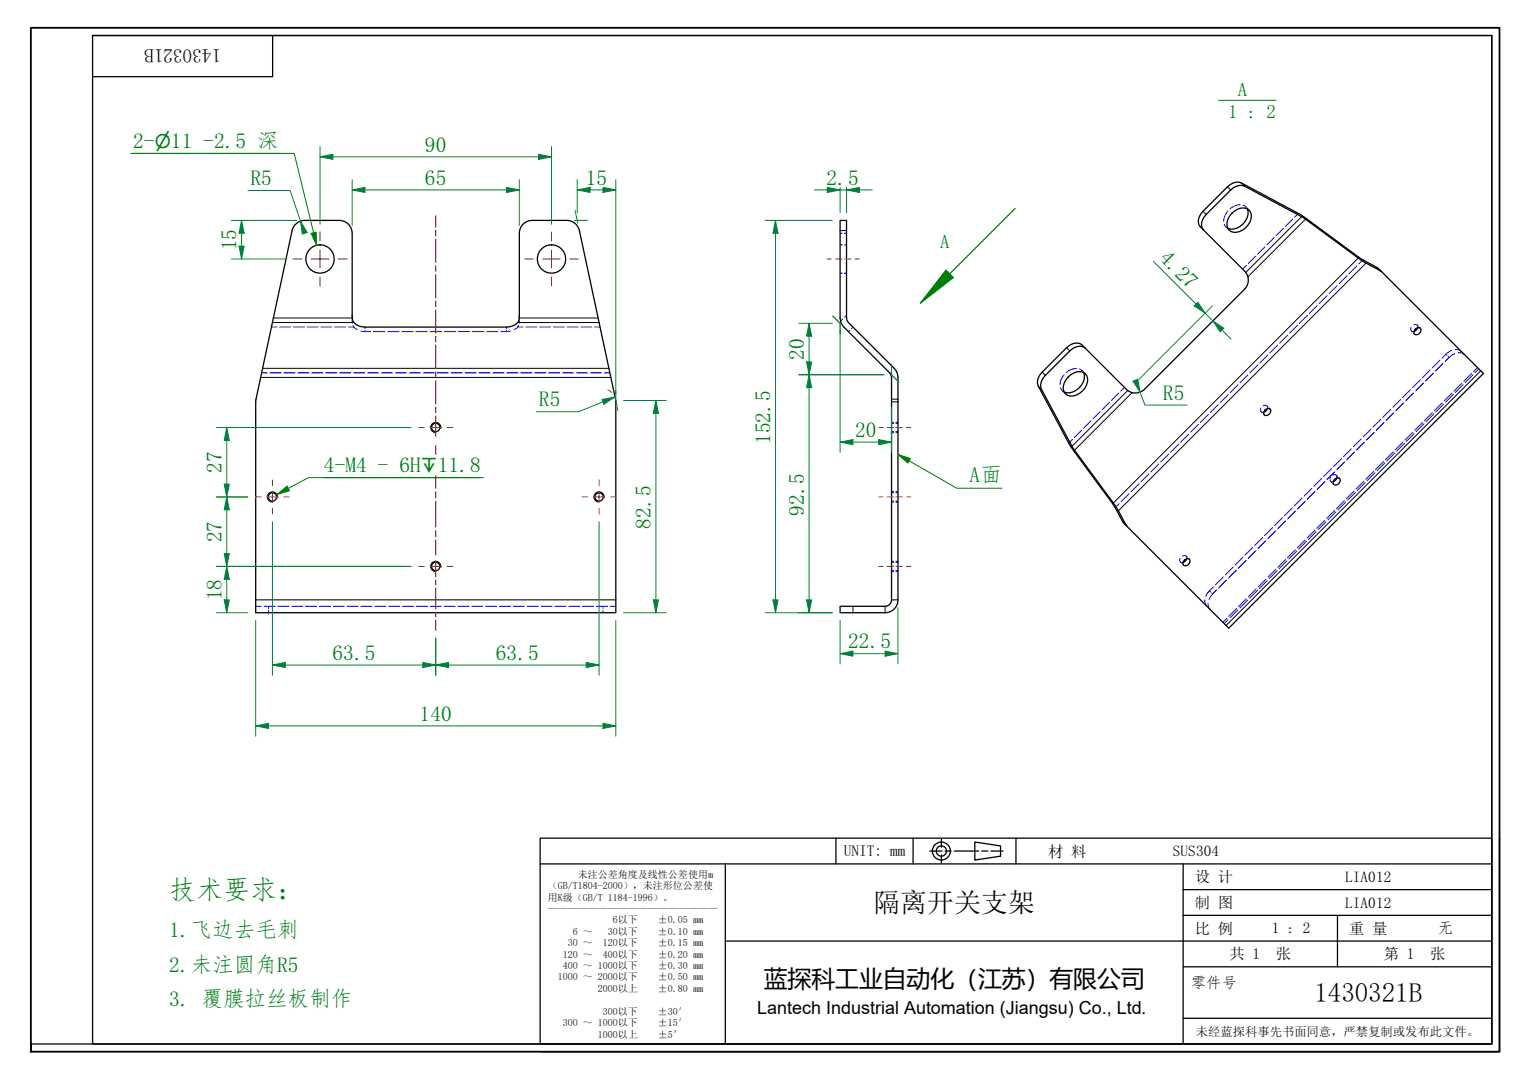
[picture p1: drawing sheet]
<svg xmlns="http://www.w3.org/2000/svg" width="297mm" height="210mm" viewBox="0 0 297 210" stroke-linecap="round" stroke-linejoin="round" font-family="sans-serif">
<g fill="none" stroke="#00f" stroke-width=".19">
<path d="M241.1 39.8a2.91 2.91 0 0 0-2 .8M241.6 39.9l.6 .3 .3 .4M163.3 47.6h.4M163.3 53.1h.4M164.1 47.6h.5M164.1 53.1h.5M238 43.5l.3 .6 .4 .3M238.3 44.1l.2 .2M238.7 41a2.93 2.93 0 0 0-.8 2M238.7 44.5l.2 .2M242.2 40.2l.2 .2M242.6 40.6l.2 .2"/>
<path d="M68.5 62.1v.7M68.5 61.3v.4M68.6 63.2l.2 .4 .6 .5M70.2 64.4l1.9 .1M72.6 64.5h2.2M75.4 64.5h2.2M78.1 64.5h2.2M80.9 64.5h2.2M83.6 64.5h2.2M86.4 64.5h2.2M89.1 64.5h2.2M91.9 64.5h2.2"/>
<path d="M94.6 64.5h2.2M99.3 64.4l-1.9 .1M100.8 63.2l-.2 .4-.6 .5M101 62.1l-.1 .7M101 61.3v.4M165.2 64.2l-.3 .3M165.8 63.6l-.3 .3M206.2 75.4l.3 .5 .4 .3M206.5 75.9l.2 .2M206.9 72.8a2.88 2.88 0 0 0-.8 2M206.9 76.3l.2 .3M209.3 71.6a2.88 2.88 0 0 0-2 .8"/>
<path d="M209.8 71.7l.5 .3 .3 .4M210.4 72l.2 .2M210.8 72.5l.2 .2M245.1 79.3l-.1 .4 .1 .3 .6 .1M245.6 78.9l.4-.2 .3 .1 .1 .6M246.3 78.9l.2 .2M246.7 79.3l.2 .2M270.4 79.6l-1.6 1.5M272.3 77.7l-1.6 1.5M272.9 78.3l-1.5 1.5M274.2 75.7l-1.5 1.6M274.3 63.6l-.1 .4 .1 .3 .6 .1"/>
<path d="M274.4 64.3l.2 .2M274.8 64.7l.2 .2M274.8 63.2l.4-.2 .3 .1 .1 .6M274.8 76.4l-1.5 1.5M275.5 63.2l.2 .2M275.9 63.6l.2 .2M276.1 73.8l-1.5 1.6M276.7 74.4l-1.5 1.6M278 71.9l-1.5 1.5M278.6 72.5l-1.5 1.6M279.9 70l-1.5 1.5M280.6 70.6l-1.6 1.5"/>
<path d="M280.6 78.6l-1.5 1.5M282.2 68.1a4.5 4.5 0 0 0-1.9 1.5M282.5 76.7l-1.5 1.5M282.8 68.7a4.5 4.5 0 0 0-1.9 1.5M282.9 68l.8 .1 .4 .2M283.5 68.6l.8 .1 .4 .2M284.4 74.8l-1.5 1.5M286.3 72.8l-1.5 1.6M287.5 71.7l-.8 .8M173.3 82.3h.4M173.3 83.9h.4M173.3 82.1h.4"/>
<path d="M173.3 84.1h.4M173.3 95.8h.4M173.3 97.4h.4M173.3 95.6h.4M173.3 97.6h.4M174.1 82.3h.5M174.1 83.9h.5M174.1 82.1h.5M174.1 84.1h.5M174.1 95.8h.5M174.1 97.4h.5M174.1 95.6h.5"/>
<path d="M174.1 97.6h.5M245.2 80l.2 .2M245.6 80.4l.2 .2M251.2 98.7l-1.5 1.5M251.8 99.3l-1.5 1.6M253.1 96.8l-1.5 1.5M253.7 97.4l-1.5 1.6M255 94.9l-1.5 1.5M255.7 95.5l-1.6 1.5M257 93l-1.6 1.5M257.6 93.6l-1.6 1.5M258.6 92.8l-.1 .4 .1 .3 .6 .1"/>
<path d="M258.7 93.5l.2 .2M258.9 91.1l-1.6 1.5M259.1 93.9l.2 .2M259.1 92.4l.4-.2 .3 .1 .1 .6M259.5 91.7l-1.5 1.5M259.7 99.5l-1.5 1.5M259.8 92.4l.2 .2M260.2 92.8l.2 .2M260.8 89.1l-1.6 1.6M261.4 89.8l-1.5 1.5M261.6 97.6l-1.5 1.5M262.7 87.2l-1.5 1.6"/>
<path d="M263.3 87.9l-1.5 1.5M263.5 95.7l-1.5 1.5M264.6 85.3l-1.5 1.5M265.2 85.9l-1.5 1.6M265.4 93.8l-1.5 1.5M266.5 83.4l-1.5 1.5M267.1 84l-1.5 1.6M267.3 91.9l-1.5 1.5M268.4 81.5l-1.5 1.5M269.1 82.1l-1.6 1.5M269.2 90l-1.5 1.5M271 80.2l-1.6 1.5"/>
<path d="M271.1 88.1l-1.5 1.5M273 86.2l-1.5 1.5M274.9 84.3l-1.5 1.5M276.8 82.4l-1.5 1.5M278.7 80.5l-1.5 1.5M49.7 117.8h1.1M51.3 117.8h2.2M54 117.8h2.2M56.7 117.8h2.2M59.4 117.8h2.2M62.1 117.8h2.1M64.8 117.8h2.1"/>
<path d="M67.5 117.8h2.1M70.2 117.8h2.1M72.9 117.8h2.1M75.6 117.8h2.1M78.2 117.8h2.2M80.9 117.8h2.2M83.6 117.8h2.2M86.3 117.8h2.2M89 117.8h2.2M91.7 117.8h2.2M94.4 117.8h2.2M97.1 117.8h2.1"/>
<path d="M99.8 117.8h2.1M102.5 117.8h2.1M105.2 117.8h2.1M107.9 117.8h2.1M110.6 117.8h2.1M113.2 117.8h2.2M115.9 117.8h2.2M118.6 117.8h1.1M173.3 109.3h.4M173.3 110.9h.4M173.3 109.1h.4M173.3 111.1h.4"/>
<path d="M174.1 109.3h.5M174.1 110.9h.5M174.1 109.1h.5M174.1 111.1h.5M229.4 108.5l-.1 .4 .1 .3 .6 .1M229.4 109.2l.3 .2M229.9 109.6l.2 .2M229.9 108.1l.4-.2 .3 .1 .1 .6M230.6 108.1l.2 .2M231 108.5l.2 .2M234.2 116.6l.1 .8 .3 .4M234.9 117.2l.1 .9 .2 .3"/>
<path d="M235.9 114a4.6 4.6 0 0 0-1.5 1.9M236.5 114.7a4.5 4.5 0 0 0-1.5 1.8M237.8 112.1l-1.5 1.6M238.4 112.7l-1.5 1.6M239.7 110.2l-1.5 1.5M240.3 110.8l-1.5 1.6M240.6 118.5l-1.5 1.6M241.6 108.3l-1.5 1.5M242.3 108.9l-1.6 1.5M242.6 116.6l-1.6 1.6M243.5 106.4l-1.5 1.5M244.2 107l-1.6 1.5"/>
<path d="M244.5 114.7l-1.6 1.6M245.5 104.5l-1.6 1.5M246.1 105.1l-1.5 1.5M246.4 112.8l-1.6 1.6M247.4 102.5l-1.6 1.6M248 103.2l-1.5 1.5M248.3 110.9l-1.6 1.5M249.3 100.6l-1.5 1.6M249.9 101.3l-1.5 1.5M250.2 109l-1.6 1.5M252.1 107.1l-1.6 1.5M254 105.2l-1.5 1.5"/>
<path d="M255.9 103.3l-1.5 1.5M257.8 101.4l-1.5 1.5M238.7 120.4l-.7 .8"/>
</g>
<g fill="none" stroke="#00f" stroke-width=".19">
<path d="M163.3 45.3h.4M164.1 45.3h.5M242.3 51.6l-.7 .7M244.1 49.8l-1.4 1.4M245.9 48l-1.4 1.4M247.7 46.2l-1.4 1.4M249.5 44.4l-1.4 1.4M251.3 42.6l-1.4 1.4M252.4 41.5l-.7 .7M253.8 42.6h.1M253.9 42.5h.1M256.1 59.4l-1.6 1.5"/>
<path d="M258 57.4l-1.5 1.6M259.9 55.5l-1.5 1.6M261.8 53.6l-1.5 1.5M263.8 51.7l-1.6 1.5M264.1 50.1l-.1 .1M264.2 50l-.1 .1M264.9 50.5l-.7 .8M50.9 72.5h1M52.5 72.5h2.1M52.8 63.6h1M54.4 63.6h2.1M55.2 72.5h2.2"/>
<path d="M57 63.6h2.2M57.9 72.5h2.2M59.7 63.6h2.1M60.6 72.5h2.2M62.4 63.6h2.1M63.3 72.5h2.2M65.1 63.6h2.1M66 72.5h2.2M67.7 63.6h1.1M68.7 72.5h2.2M71 63.6v.3M71 64.2v.3"/>
<path d="M71.4 72.5h2.2M74.1 72.5h2.2M76.9 72.5h2.1M79.6 72.5h2.1M82.3 72.5h2.1M85 72.5h2.1M87.7 72.5h2.2M90.4 72.5h2.2M93.1 72.5h2.2M95.8 72.5h2.2M98.5 63.6v.3M98.5 64.2v.3"/>
<path d="M98.5 72.5h2.2M100.6 63.6h1.1M101.2 72.5h2.2M102.2 63.6h2.2M103.9 72.5h2.2M104.9 63.6h2.1M106.6 72.5h2.2M107.6 63.6h2.1M109.4 72.5h2.1M110.2 63.6h2.2M112.1 72.5h2.1M112.9 63.6h2.1"/>
<path d="M114.8 72.5h2.1M115.6 63.6h1.1M117.5 72.5h1.1M163.8 62.1l-.4 .3M164.6 61.3l-.4 .4M213.9 80l-1.4 1.4M215.7 78.2l-1.4 1.4M217.5 76.4l-1.4 1.4M218.6 75.3l-.7 .7M236.8 78.6l-1.5 1.6M238.7 76.7l-1.5 1.5M240.7 74.8l-1.6 1.5"/>
<path d="M242.6 72.8l-1.5 1.6M244.5 70.9l-1.5 1.6M246.4 69l-1.5 1.5M248.4 67.1l-1.6 1.5M250.3 65.1l-1.5 1.6M252.2 63.2l-1.5 1.6M254.1 61.3l-1.5 1.5M280.4 78.3l-1.6 1.5M281.1 68.8l.2 .2M281.5 69.3l.2 .2M282.3 76.4l-1.6 1.5M284.2 74.5l-1.5 1.5"/>
<path d="M286.1 72.6l-1.5 1.5M287.2 71.4l-.7 .8M208.5 85.4l-.7 .7M208.8 87.6h-.1M208.9 87.5l-.1 .1M210.3 83.6l-1.5 1.4M212.1 81.8l-1.4 1.4M216.3 97.8v.1M216.4 97.8h.1M217.6 97.9l-.8 .8M219.5 96l-1.6 1.5M221.4 94l-1.5 1.6"/>
<path d="M223.3 92.1l-1.5 1.5M225.3 90.2l-1.6 1.5M227.2 88.3l-1.6 1.5M229.1 86.3l-1.5 1.6M231 84.4l-1.5 1.5M233 82.5l-1.6 1.5M234.9 80.6l-1.6 1.5M259.4 99.2l-1.5 1.6M261.3 97.3l-1.5 1.6M263.2 95.4l-1.5 1.6M265.1 93.5l-1.5 1.6M267 91.6l-1.5 1.6"/>
<path d="M268.9 89.7l-1.5 1.5M270.9 87.8l-1.6 1.5M272.8 85.9l-1.6 1.5M274.7 84l-1.6 1.5M276.6 82.1l-1.6 1.5M278.5 80.2l-1.6 1.5M52.2 117.8v.5M52.2 118.7v.4M117.2 117.8v.5M117.2 118.7v.4M235.1 114.8l.2 .2M235.5 115.2l.2 .2"/>
<path d="M240.4 118.3l-1.5 1.5M242.3 116.4l-1.5 1.5M244.2 114.5l-1.5 1.5M246.1 112.6l-1.5 1.5M248 110.7l-1.5 1.5M249.9 108.8l-1.5 1.5M251.8 106.9l-1.5 1.5M253.7 105l-1.5 1.5M255.6 103.1l-1.5 1.5M257.5 101.1l-1.5 1.6M238.5 120.2l-.8 .7"/>
</g>
<g fill="none" stroke="#000" stroke-width=".25">
<path d="M57.7 43.4l1-.5 .5-.1h6.8a2.5 2.5 0 0 1 2.5 2.5v16a1.93 1.93 0 0 0 1.8 2.2l28.2 .1a2.24 2.24 0 0 0 2.4-1.5l.1-16.8a2.5 2.5 0 0 1 2.5-2.5h6.7a2.5 2.5 0 0 1 2.4 2l7.1 33.1v41.2h-70v-41.2l7.1-33.1 .2-.5zM163.3 42.8h1.3l.1 19.5 9.1 9.3 .7 1.1 .1 43.9a2.5 2.5 0 0 1-2.5 2.5h-8.8v-1.3h8.8a1.25 1.25 0 0 0 1.2-1.2v-43.2l-.4-.9-8.9-8.9-.6-1.2zM234 44.7a2.23 2.23 0 0 1 .5-3l4.7-4.8a2.54 2.54 0 0 1 2.8-.7l11.4 6.1 11.2 8.2 4 2.3-.9-.8-3.5-2-11.3-8.2-11.6-6.2a2.37 2.37 0 0 0-2.7 .7l-4.7 4.8a2.23 2.23 0 0 0-.6 3l8.6 8.6a2.5 2.5 0 0 1 0 3.5l-19.4 19.5a2.51 2.51 0 0 1-3.5 0l-8.6-8.6a2.23 2.23 0 0 0-3.1 .5l-4.7 4.7a2.54 2.54 0 0 0-.8 2.8l6.2 11.5 8.3 11.3 2 3.5 .8 .9-2.3-4-8.2-11.2-6.1-11.4a2.37 2.37 0 0 1 .7-2.7l4.8-4.8a2.23 2.23 0 0 1 3-.5M239.5 41.4a2.46 2.46 0 0 1 3.3-.6 2.46 2.46 0 0 1-.5 3.4 2.45 2.45 0 0 1-3.4 .5 2.46 2.46 0 0 1 .6-3.3zM242.5 40.6a3.1 3.1 0 0 1-3.8 3.8M268.6 52.8l19.8 19.8-49.5 49.5-19.8-19.8M207.7 73.2a2.45 2.45 0 0 1 3.3-.5 2.45 2.45 0 0 1-.6 3.3 2.45 2.45 0 0 1-3.3 .6 2.45 2.45 0 0 1 .6-3.4zM210.6 72.4a3.1 3.1 0 0 1-3.7 3.8M245.9 79.7l.4-.3 .6 .1a.82 .82 0 0 1-.1 1 .82 .82 0 0 1-1.1 .1l-.1-.3zM246.4 79.4l-.1 .3-.6 .4M275.1 64l.4-.3 .6 .1a.82 .82 0 0 1-.1 1 .82 .82 0 0 1-1.1 .1v-.6zM275.6 63.7l-.2 .3-.5 .4"/>
<path d="M259.4 93.2l.7-.3 .3 .1a.82 .82 0 0 1-.1 1 .82 .82 0 0 1-1.1 .1v-.6zM259.9 92.9l-.2 .3-.5 .4M230.2 108.9l.4-.3 .6 .1a.82 .82 0 0 1-.1 1 .82 .82 0 0 1-1.1 .1v-.6zM230.7 108.6l-.2 .3-.5 .4"/>
<circle cx="62.2" cy="50.3" r="2.75"/>
<circle cx="107.2" cy="50.3" r="2.75"/>
<circle cx="53" cy="96.6" r=".81"/>
<circle cx="84.7" cy="83.1" r=".81"/>
<circle cx="116.5" cy="96.6" r=".81"/>
<circle cx="84.7" cy="110.1" r=".81"/>
</g>
<g fill="none" stroke="#000" stroke-width=".19">
<path d="M238.6 36.3l.6 .6M241.3 35.6l.7 .6M163.3 44.8h1.3M233.9 41.1l.6 .6M253 42.1l-10.8 10.9M253.8 42.6l-11.2 11.2M264 50.2l-47.6 47.6M265.6 51.1l-48.2 48.2M267.7 52l.6 .6M50.7 73.4h68.1M51 71.6h67.4M53 62.7h15.8"/>
<path d="M53.1 61.8h15.4M100.6 62.7h15.9M100.9 61.8h15.4M173.3 78.1h1.3M173.3 77.6h1.3M201.8 75.1l.7 .6M202.6 72.3l.6 .7M207.3 67.6l.7 .6M219.2 75.9l-10.8 10.8M220.1 76.3l-11.2 11.2M287.8 72.1l-49.5 49.5M53.9 96.8a1 1 0 0 0-.8-1.2 1 1 0 0 0-1.1 .8 1 1 0 0 0 .8 1.2"/>
<path d="M85.7 83.3a1 1 0 0 0-.8-1.2 1 1 0 0 0-1.2 .8 1 1 0 0 0 .8 1.2M117.4 96.8a1 1 0 0 0-.8-1.2 1 1 0 0 0-1.1 .8 1 1 0 0 0 .8 1.2M49.7 116.6h70M85.7 110.3a1 1 0 0 0-.8-1.2 1 1 0 0 0-1.2 .8 1 1 0 0 0 .8 1.2M165.8 117.8v1.3M172.1 117.8v1.3M173.3 116.6h1.3M218.3 101.4l.6 .6"/>
</g>
<path d="M236.9 19.5h11.2" fill="none" stroke="#008000" stroke-width=".19"/>
<path d="M184.6 53.2l-5.6 5.7" fill="none" stroke="#008000" stroke-width=".25"/>
<path d="M183.9 52.5l1.4 1.4-6.3 5z" fill="#008000"/>
<path d="M183.9 52.5l1.4 1.4-6.3 5zM197.3 40.5l-12.7 12.7" fill="none" stroke="#008000" stroke-width=".25"/>
<path d="M6 204.4v-1.5v1.5M6 202.9v-197.5h285.5v199h-285.5" fill="none" stroke="#000" stroke-width=".35"/>
<path d="M18 6.9h272v196h-272zM18 6.9h272M53 6.9v8h-35M290 6.9v196h-284" fill="none" stroke="#000" stroke-width=".25"/>
<g fill="none" stroke="#000" stroke-width=".25">
<path d="M105 162.9h185v40h-185zM105 167.9h185M141 167.9v35M162.5 162.9v5M177.5 162.9v5M180.8 165.4h2.3M183 163.2v1.5M183 166.2v1.5M183.7 165.4h1.2M185.5 165.4h4.8M189.5 163.7l5 .7v2l-5 .8zM190.8 165.4h1.2"/>
<path d="M192.6 165.4h2.4M197.5 162.9v5M230 167.9v35M230 177.9h60M230 172.9h60M260 177.9v10M291.5 162.9v41.5h-186.5M141 182.9h149M230 197.9h60M230 187.9h60"/>
<circle cx="183" cy="165.4" r="1.75"/>
<circle cx="183" cy="165.4" r="1"/>
</g>
<g fill="none" stroke="#f00" stroke-width=".19">
<path d="M57 50.3h1.7M60.5 50.3h3.5M62.2 45.1v1.7M62.2 48.6v3.5M62.2 53.8v1.8M65.7 50.3h1.8M84.7 41.9v2.3M84.7 44.8v1.1M84.7 46.5v4.6M84.7 51.6v1.2M84.7 53.3v4.6M84.7 58.5v1.1"/>
<path d="M102 50.3h1.7M105.5 50.3h3.5M107.2 45.1v1.7M107.2 48.6v3.5M107.2 53.8v1.8M110.7 50.3h1.8M84.7 60.2v4.6M84.7 65.4v1.1M84.7 67.1v4.5M84.7 72.2v1.2M84.7 73.9v4.6M84.7 79.1v1.1"/>
<path d="M49.6 96.6h1.2M51.9 96.6h2.2M53 93.3v1.1M53 95.5v2.2M53 98.8v1.1M55.2 96.6h1.1M81.4 83.1h1.1M83.6 83.1h2.2M84.7 80.8v4M84.7 86.6v1.8M84.7 92.4v2.5M84.7 95.5v1.3"/>
<path d="M84.7 97.4v5M86.9 83.1h1.1M113.1 96.6h1.2M115.4 96.6h2.2M116.5 93.3v1.1M116.5 95.5v2.2M116.5 98.8v1.1M118.7 96.6h1.1M81.4 110.1h1.1M83.6 110.1h2.2M84.7 103.1v1.2M84.7 105v2.9"/>
<path d="M84.7 109v3.2M84.7 112.7v1M84.7 114.2v4.2M84.7 118.9v1M86.9 110.1h1.1M84.7 120.5v2"/>
</g>
<g fill="none" stroke="#f00" stroke-width=".19">
<path d="M160.8 50.3h.8M162.5 50.3h1.2M164.1 50.3h1.3M166.2 50.3h.9M170.8 96.6h.8M170.9 83.1h.8M172.5 96.6h1.2M172.5 83.1h1.2M174.1 83.1h1.3M174.1 96.6h1.3M176.2 83.1h.9M176.2 96.6h.9"/>
<path d="M170.8 110.1h.8M172.5 110.1h1.2M174.1 110.1h1.3M176.2 110.1h.9"/>
</g>
<path d="M82.2 129.2h2.5" fill="none" stroke="#00803f" stroke-width=".19"/>
<path d="M82.2 128.7l2.5 .5-2.5 .5z" fill="#00803f"/>
<path d="M53 129.2h2.5M82.2 128.7l2.5 .5-2.5 .5z" fill="none" stroke="#00803f" stroke-width=".19"/>
<path d="M53 129.2l2.5-.5v1z" fill="#00803f"/>
<path d="M53 101.4v29.8M53 129.2l2.5-.5v1zM55.5 129.2h26.7M84.7 129.2h2.5M84.7 124v7.2" fill="none" stroke="#00803f" stroke-width=".19"/>
<path d="M84.7 129.2l2.5-.5v1z" fill="#00803f"/>
<path d="M84.7 129.2l2.5-.5v1zM114 129.2h2.5" fill="none" stroke="#00803f" stroke-width=".19"/>
<path d="M114 128.7l2.5 .5-2.5 .5z" fill="#00803f"/>
<path d="M44.1 96.6v2.5M116.5 101.4v29.8M84.7 124v7.2M87.2 129.2h26.8M114 128.7l2.5 .5-2.5 .5z" fill="none" stroke="#00803f" stroke-width=".19"/>
<path d="M44.1 96.6l.5 2.5h-1z" fill="#00803f"/>
<path d="M44.1 96.6l.5 2.5h-1zM44.1 107.6v2.5" fill="none" stroke="#00803f" stroke-width=".19"/>
<path d="M43.6 107.6h1l-.5 2.5z" fill="#00803f"/>
<path d="M42.1 96.6h6M44.1 83.1v2.5M44.1 99.1v8.5M42.1 110.1h37.8M43.6 107.6h1l-.5 2.5z" fill="none" stroke="#00803f" stroke-width=".19"/>
<path d="M44.1 83.1l.5 2.5h-1z" fill="#00803f"/>
<path d="M44.1 83.1l.5 2.5h-1zM44.1 94.1v2.5" fill="none" stroke="#00803f" stroke-width=".19"/>
<path d="M43.6 94.1h1l-.5 2.5z" fill="#00803f"/>
<path d="M62.2 30.5h2.5M42.1 96.6h6M42.1 83.1h37.8M43.6 94.1h1l-.5 2.5zM44.1 85.6v8.5" fill="none" stroke="#00803f" stroke-width=".19"/>
<path d="M62.2 30.5l2.5-.5v1z" fill="#00803f"/>
<path d="M62.2 30.5l2.5-.5v1zM104.7 30.5h2.5" fill="none" stroke="#00803f" stroke-width=".19"/>
<path d="M104.7 30l2.5 .5-2.5 .5z" fill="#00803f"/>
<path d="M62.2 28.5v15.1M64.7 30.5h40M68.5 36.9h2.5M104.7 30l2.5 .5-2.5 .5zM107.2 28.5v15.1" fill="none" stroke="#00803f" stroke-width=".19"/>
<path d="M68.5 36.9l2.5-.5v1z" fill="#00803f"/>
<path d="M68.5 36.9l2.5-.5v1zM98.5 36.9h2.5" fill="none" stroke="#00803f" stroke-width=".19"/>
<path d="M98.5 36.4l2.5 .5-2.5 .5z" fill="#00803f"/>
<path d="M68.5 34.9v8.9M71 36.9h27.5M98.5 36.4l2.5 .5-2.5 .5zM101 34.9v8.9" fill="none" stroke="#00803f" stroke-width=".19"/>
<path d="M25.9 29.8h28.3M61 45.2l.6 2.5" fill="none" stroke="#008000" stroke-width=".19"/>
<path d="M60.5 45.4l.9-.3 .2 2.6z" fill="#008000"/>
<path d="M25.4 29.8h31.8l3.8 15.4M60.5 45.4l.9-.3 .2 2.6z" fill="none" stroke="#008000" stroke-width=".19"/>
<path d="M127.5 77.8v2.5" fill="none" stroke="#00803f" stroke-width=".19"/>
<path d="M127.5 77.8l.5 2.5h-1z" fill="#00803f"/>
<path d="M127.5 77.8l.5 2.5h-1zM127.5 116.6v2.5" fill="none" stroke="#00803f" stroke-width=".19"/>
<path d="M127 116.6h1l-.5 2.5z" fill="#00803f"/>
<path d="M112.2 36.9h2.5M119.7 75.8v2.1M119.8 78.1l.3 1.7M121.2 77.8h8.3M127.5 80.3v36.3M121.2 119.1h8.3M127 116.6h1l-.5 2.5z" fill="none" stroke="#00803f" stroke-width=".19"/>
<path d="M112.2 36.9l2.5-.5v1z" fill="#00803f"/>
<path d="M112.2 36.9l2.5-.5v1zM117.2 36.9h2.5" fill="none" stroke="#00803f" stroke-width=".19"/>
<path d="M117.2 36.4l2.5 .5-2.5 .5z" fill="#00803f"/>
<path d="M112.2 34.9v6.4M114.7 36.9h2.5M117.2 36.4l2.5 .5-2.5 .5zM119.7 34.9v41.7M47 42.8v2.5M111.7 42.8h2.5M111.8 40.9l.5 2.4" fill="none" stroke="#00803f" stroke-width=".19"/>
<path d="M47 42.8l.5 2.5h-1z" fill="#00803f"/>
<path d="M47 42.8l.5 2.5h-1zM47 47.8v2.5" fill="none" stroke="#00803f" stroke-width=".19"/>
<path d="M46.5 47.8h1l-.5 2.5z" fill="#00803f"/>
<path d="M45 42.8h12.7M45 50.3h10.5M46.5 47.8h1l-.5 2.5zM47 45.3v2.5M119.5 77.2l-2.3 .9" fill="none" stroke="#00803f" stroke-width=".19"/>
<path d="M117 77.6l2.5-.4-2.1 1.4z" fill="#00803f"/>
<path d="M58.4 43l.8 2.3M117 77.6l2.5-.4-2.1 1.4zM117.2 78.1l-4.7 1.9h-8.2M118.1 75.8l.8 .5" fill="none" stroke="#00803f" stroke-width=".19"/>
<path d="M58.4 43l1.3 2.2-.9 .3z" fill="#00803f"/>
<path d="M48.2 37h8.2l2 6M164.6 36.9h2.5M58.4 43l1.3 2.2-.9 .3z" fill="none" stroke="#00803f" stroke-width=".19"/>
<path d="M164.6 36.9l2.5-.5v1z" fill="#00803f"/>
<path d="M160.8 36.9h2.5M164.6 36.9l2.5-.5v1z" fill="none" stroke="#00803f" stroke-width=".19"/>
<path d="M160.8 36.4l2.5 .5-2.5 .5z" fill="#00803f"/>
<path d="M158.3 36.9h2.5M160.8 36.4l2.5 .5-2.5 .5zM163.3 36.9h1.3M163.3 36.4v4.9M164.6 36.4v4.9M167.1 36.9h2.5M163.3 85.9h2.5" fill="none" stroke="#00803f" stroke-width=".19"/>
<path d="M163.3 85.9l2.5-.5v1z" fill="#00803f"/>
<path d="M163.3 85.9l2.5-.5v1zM170.8 85.9h2.5" fill="none" stroke="#00803f" stroke-width=".19"/>
<path d="M170.8 85.4l2.5 .5-2.5 .5z" fill="#00803f"/>
<path d="M157.3 70.3v2.5M161.9 61.4l1.4 1.4v2M163.3 64.3v23.6M173.3 79.1v3.9M165.8 85.9h5M170.8 85.4l2.5 .5-2.5 .5zM173.3 83.2v4.7" fill="none" stroke="#00803f" stroke-width=".19"/>
<path d="M156.8 70.3h1l-.5 2.5z" fill="#00803f"/>
<path d="M156.8 70.3h1l-.5 2.5zM157.3 62.8v2.5" fill="none" stroke="#00803f" stroke-width=".19"/>
<path d="M157.3 62.8l.5 2.5h-1z" fill="#00803f"/>
<path d="M155.3 62.8h6.5M155.3 72.8h16.5M157.3 62.8l.5 2.5h-1zM157.3 65.3v5M157.3 72.8v2.5M161.9 61.4l1.4 1.4v2M173.3 70.8v2l1.4 1.5" fill="none" stroke="#00803f" stroke-width=".19"/>
<path d="M157.3 72.8l.5 2.5h-1z" fill="#00803f"/>
<path d="M157.3 72.8l.5 2.5h-1zM157.3 116.6v2.5" fill="none" stroke="#00803f" stroke-width=".19"/>
<path d="M156.8 116.6h1l-.5 2.5z" fill="#00803f"/>
<path d="M155.3 72.8h16.5M157.3 75.3v41.3M173.3 70.8v2l1.4 1.5M155.3 119.1h6.5M156.8 116.6h1l-.5 2.5zM163.3 127h2.5" fill="none" stroke="#00803f" stroke-width=".19"/>
<path d="M163.3 127l2.5-.5v1z" fill="#00803f"/>
<path d="M163.3 127l2.5-.5v1zM172.1 127h2.5" fill="none" stroke="#00803f" stroke-width=".19"/>
<path d="M172.1 126.5l2.5 .5-2.5 .5z" fill="#00803f"/>
<path d="M150.7 42.8v2.5M174.6 118.1v10.9M163.3 120.6v8.4M165.8 127h6.3M172.1 126.5l2.5 .5-2.5 .5z" fill="none" stroke="#00803f" stroke-width=".19"/>
<path d="M150.7 42.8l.5 2.5h-1z" fill="#00803f"/>
<path d="M150.7 42.8l.5 2.5h-1zM150.7 116.6v2.5" fill="none" stroke="#00803f" stroke-width=".19"/>
<path d="M150.2 116.6h1l-.5 2.5z" fill="#00803f"/>
<path d="M148.7 42.8h13.1M150.7 45.3v71.3M148.7 119.1h13.1M150.2 116.6h1l-.5 2.5z" fill="none" stroke="#00803f" stroke-width=".19"/>
<path d="M174.6 88.3l2.1 1.3" fill="none" stroke="#008000" stroke-width=".19"/>
<path d="M174.6 88.3l2.4 .8-.5 .9z" fill="#008000"/>
<path d="M174.6 88.3l2.4 .8-.5 .9zM176.7 89.6l9.3 5.3h8.8" fill="none" stroke="#008000" stroke-width=".19"/>
<path d="M117.2 141.1h2.5" fill="none" stroke="#00803f" stroke-width=".19"/>
<path d="M117.2 140.6l2.5 .5-2.5 .5z" fill="#00803f"/>
<path d="M49.7 141.1h2.5M117.2 140.6l2.5 .5-2.5 .5z" fill="none" stroke="#00803f" stroke-width=".19"/>
<path d="M49.7 141.1l2.5-.5v1z" fill="#00803f"/>
<path d="M49.7 120.6v22.5M119.7 120.6v22.5M49.7 141.1l2.5-.5v1zM52.2 141.1h65" fill="none" stroke="#00803f" stroke-width=".19"/>
<path d="M56 94.9l-2.2 1.2M63 92.8h30.5" fill="none" stroke="#008000" stroke-width=".19"/>
<path d="M53.8 96.1l2-1.6 .5 .9z" fill="#008000"/>
<path d="M53.8 96.1l2-1.6 .5 .9zM94 92.8h-34l-4 2.1" fill="none" stroke="#008000" stroke-width=".19"/>
<path d="M44.1 116.6v2.5" fill="none" stroke="#00803f" stroke-width=".19"/>
<path d="M43.6 116.6h1l-.5 2.5z" fill="#00803f"/>
<path d="M43.6 116.6h1l-.5 2.5zM44.1 110.1v2.5" fill="none" stroke="#00803f" stroke-width=".19"/>
<path d="M44.1 110.1l.5 2.5h-1z" fill="#00803f"/>
<path d="M235.8 62.4l1.7 1.7M42.1 119.1h6.1M42.1 110.1h37.8M44.1 110.1l.5 2.5h-1zM44.1 112.6v4" fill="none" stroke="#00803f" stroke-width=".19"/>
<path d="M235.8 62.4l2.1 1.4-.7 .7z" fill="#00803f"/>
<path d="M232.5 59.1l1.8 1.8M235.8 62.4l2.1 1.4-.7 .7z" fill="none" stroke="#00803f" stroke-width=".19"/>
<path d="M232.9 58.7l1.4 2.2-2.1-1.5z" fill="#00803f"/>
<path d="M224.2 50.8l8.3 8.3M232.9 58.7l1.4 2.2-2.1-1.5zM235.7 59.4l-14.3 14.3M220.7 73.9l.9 2.3M234.3 60.9l1.5 1.5M237.5 64.1l1.8 1.8" fill="none" stroke="#00803f" stroke-width=".19"/>
<path d="M220.3 74.1l.9-.4 .4 2.5z" fill="#00803f"/>
<path d="M220.3 74.1l.9-.4 .4 2.5zM221.6 76.2l1 2.5h8.2" fill="none" stroke="#00803f" stroke-width=".19"/>
<text font-size="5.2" fill="#008000" x="32.9" y="174.7">技术要求：</text>
<g font-size="5.2">
<text x="169.8" y="177.3">隔离开关支架</text>
<text x="255.5" y="194.7">1430321B</text>
</g>
<text font-size="4.6" x="148.5" y="191.9">蓝探科工业自动化（江苏）有限公司</text>
<g font-size="4.2" fill="#008000">
<text x="25.9" y="28.7">2-</text>
<text x="33.2" y="28.7">11 -2.5 深</text>
<text x="82.6" y="29.5">90</text>
<text x="48.7" y="36">R5</text>
<text x="82.6" y="35.9">65</text>
<text x="113.9" y="35.9">15</text>
<text x="160.7" y="35.9">2.5</text>
<text x="45.9" y="48.7" transform="rotate(-90 45.9 48.7)">15</text>
<text x="225.3" y="50.4" transform="rotate(45 225.3 50.4)">4.27</text>
<text x="156.2" y="69.9" transform="rotate(-90 156.2 69.9)">20</text>
<text x="226.1" y="77.7">R5</text>
<text x="104.8" y="79">R5</text>
<text x="149.7" y="86.3" transform="rotate(-90 149.7 86.3)">152.5</text>
<text x="166.2" y="84.9">20</text>
<text x="43" y="91.9" transform="rotate(-90 43 91.9)">27</text>
<text x="63" y="91.7">4-M4 - 6H</text>
<text x="85.1" y="91.7">11.8</text>
<text x="188.5" y="93.8">A面</text>
<text x="156.2" y="100.3" transform="rotate(-90 156.2 100.3)">92.5</text>
<text x="43" y="105.4" transform="rotate(-90 43 105.4)">27</text>
<text x="126.5" y="102.8" transform="rotate(-90 126.5 102.8)">82.5</text>
<text x="43" y="116.7" transform="rotate(-90 43 116.7)">18</text>
<text x="164.9" y="126">22.5</text>
<text x="64.6" y="128.2">63.5</text>
<text x="96.4" y="128.2">63.5</text>
<text x="81.6" y="140.1">140</text>
<text x="32.9" y="182.1">1.飞边去毛刺</text>
<text x="32.9" y="188.9">2.未注圆角R5</text>
<text x="32.9" y="195.6">3. 覆膜拉丝板制作</text>
</g>
<text font-size="3.7" x="43" y="9.6" transform="rotate(180 43 9.6)">1430321B</text>
<g font-size="3.7" fill="#008000">
<text x="238.7" y="22.9">1 : 2</text>
<text x="240.6" y="18.6">A</text>
<text x="30.1" y="28.7">⌀</text>
<text x="182.7" y="48.3">A</text>
<text x="81.8" y="91.7">↧</text>
</g>
<text font-size="3.5" x="147.2" y="197.1">Lantech Industrial Automation (Jiangsu) Co., Ltd.</text>
<g font-size="3">
<text x="164" y="166.4">UNIT: mm</text>
<text x="203.8" y="166.5">材 料</text>
<text x="228" y="166.4">SUS304</text>
<text x="232.3" y="171.5">设 计</text>
<text x="261.5" y="171.4">LIA012</text>
<text x="232.3" y="176.5">制 图</text>
<text x="261.5" y="176.4">LIA012</text>
<text x="232.3" y="181.5">比 例</text>
<text x="247.3" y="181.4">1 : 2</text>
<text x="262.3" y="181.5">重 量</text>
<text x="279.5" y="181.4">无</text>
<text x="231.5" y="192">零件号</text>
<text x="239" y="186.5">共 1</text>
<text x="248" y="186.5">张</text>
<text x="269" y="186.5">第 1</text>
<text x="278" y="186.5">张</text>
</g>
<text font-size="2.4" x="232.5" y="201.3">未经蓝探科事先书面同意，严禁复制或发布此文件。</text>
<g font-size="1.9">
<text x="106.5" y="172.8">（GB/T1804-2000），未注形位公差使</text>
<text x="112.3" y="170.6">未注公差角度及线性公差使用m</text>
<text x="106.5" y="175">用K级（GB/T 1184-1996）。</text>
<text x="106.5" y="177.2">—————————————————</text>
<text x="119.1" y="179.5">6以下</text>
<text x="127.9" y="179.5">±0.05 mm</text>
<text x="110.4" y="183.9">30 ～</text>
<text x="111.4" y="181.7">6 ～</text>
<text x="117.2" y="183.9">120以下</text>
<text x="118.2" y="181.7">30以下</text>
<text x="127.9" y="181.7">±0.10 mm</text>
<text x="127.9" y="183.9">±0.15 mm</text>
<text x="108.4" y="190.6">1000 ～ 2000以下</text>
<text x="109.4" y="186.1">120 ～</text>
<text x="109.4" y="188.3">400 ～ 1000以下</text>
<text x="117.2" y="186.1">400以下</text>
<text x="127.9" y="186.1">±0.20 mm</text>
<text x="127.9" y="188.3">±0.30 mm</text>
<text x="127.9" y="190.6">±0.50 mm</text>
<text x="116.2" y="192.8">2000以上</text>
<text x="117.2" y="197.2">300以下</text>
<text x="127.9" y="192.8">±0.80 mm</text>
<text x="127.9" y="197.2">±30′</text>
<text x="109.4" y="199.4">300 ～ 1000以下</text>
<text x="116.2" y="201.7">1000以上</text>
<text x="127.9" y="199.4">±15′</text>
<text x="127.9" y="201.7">±5′</text>
</g>
</svg>
